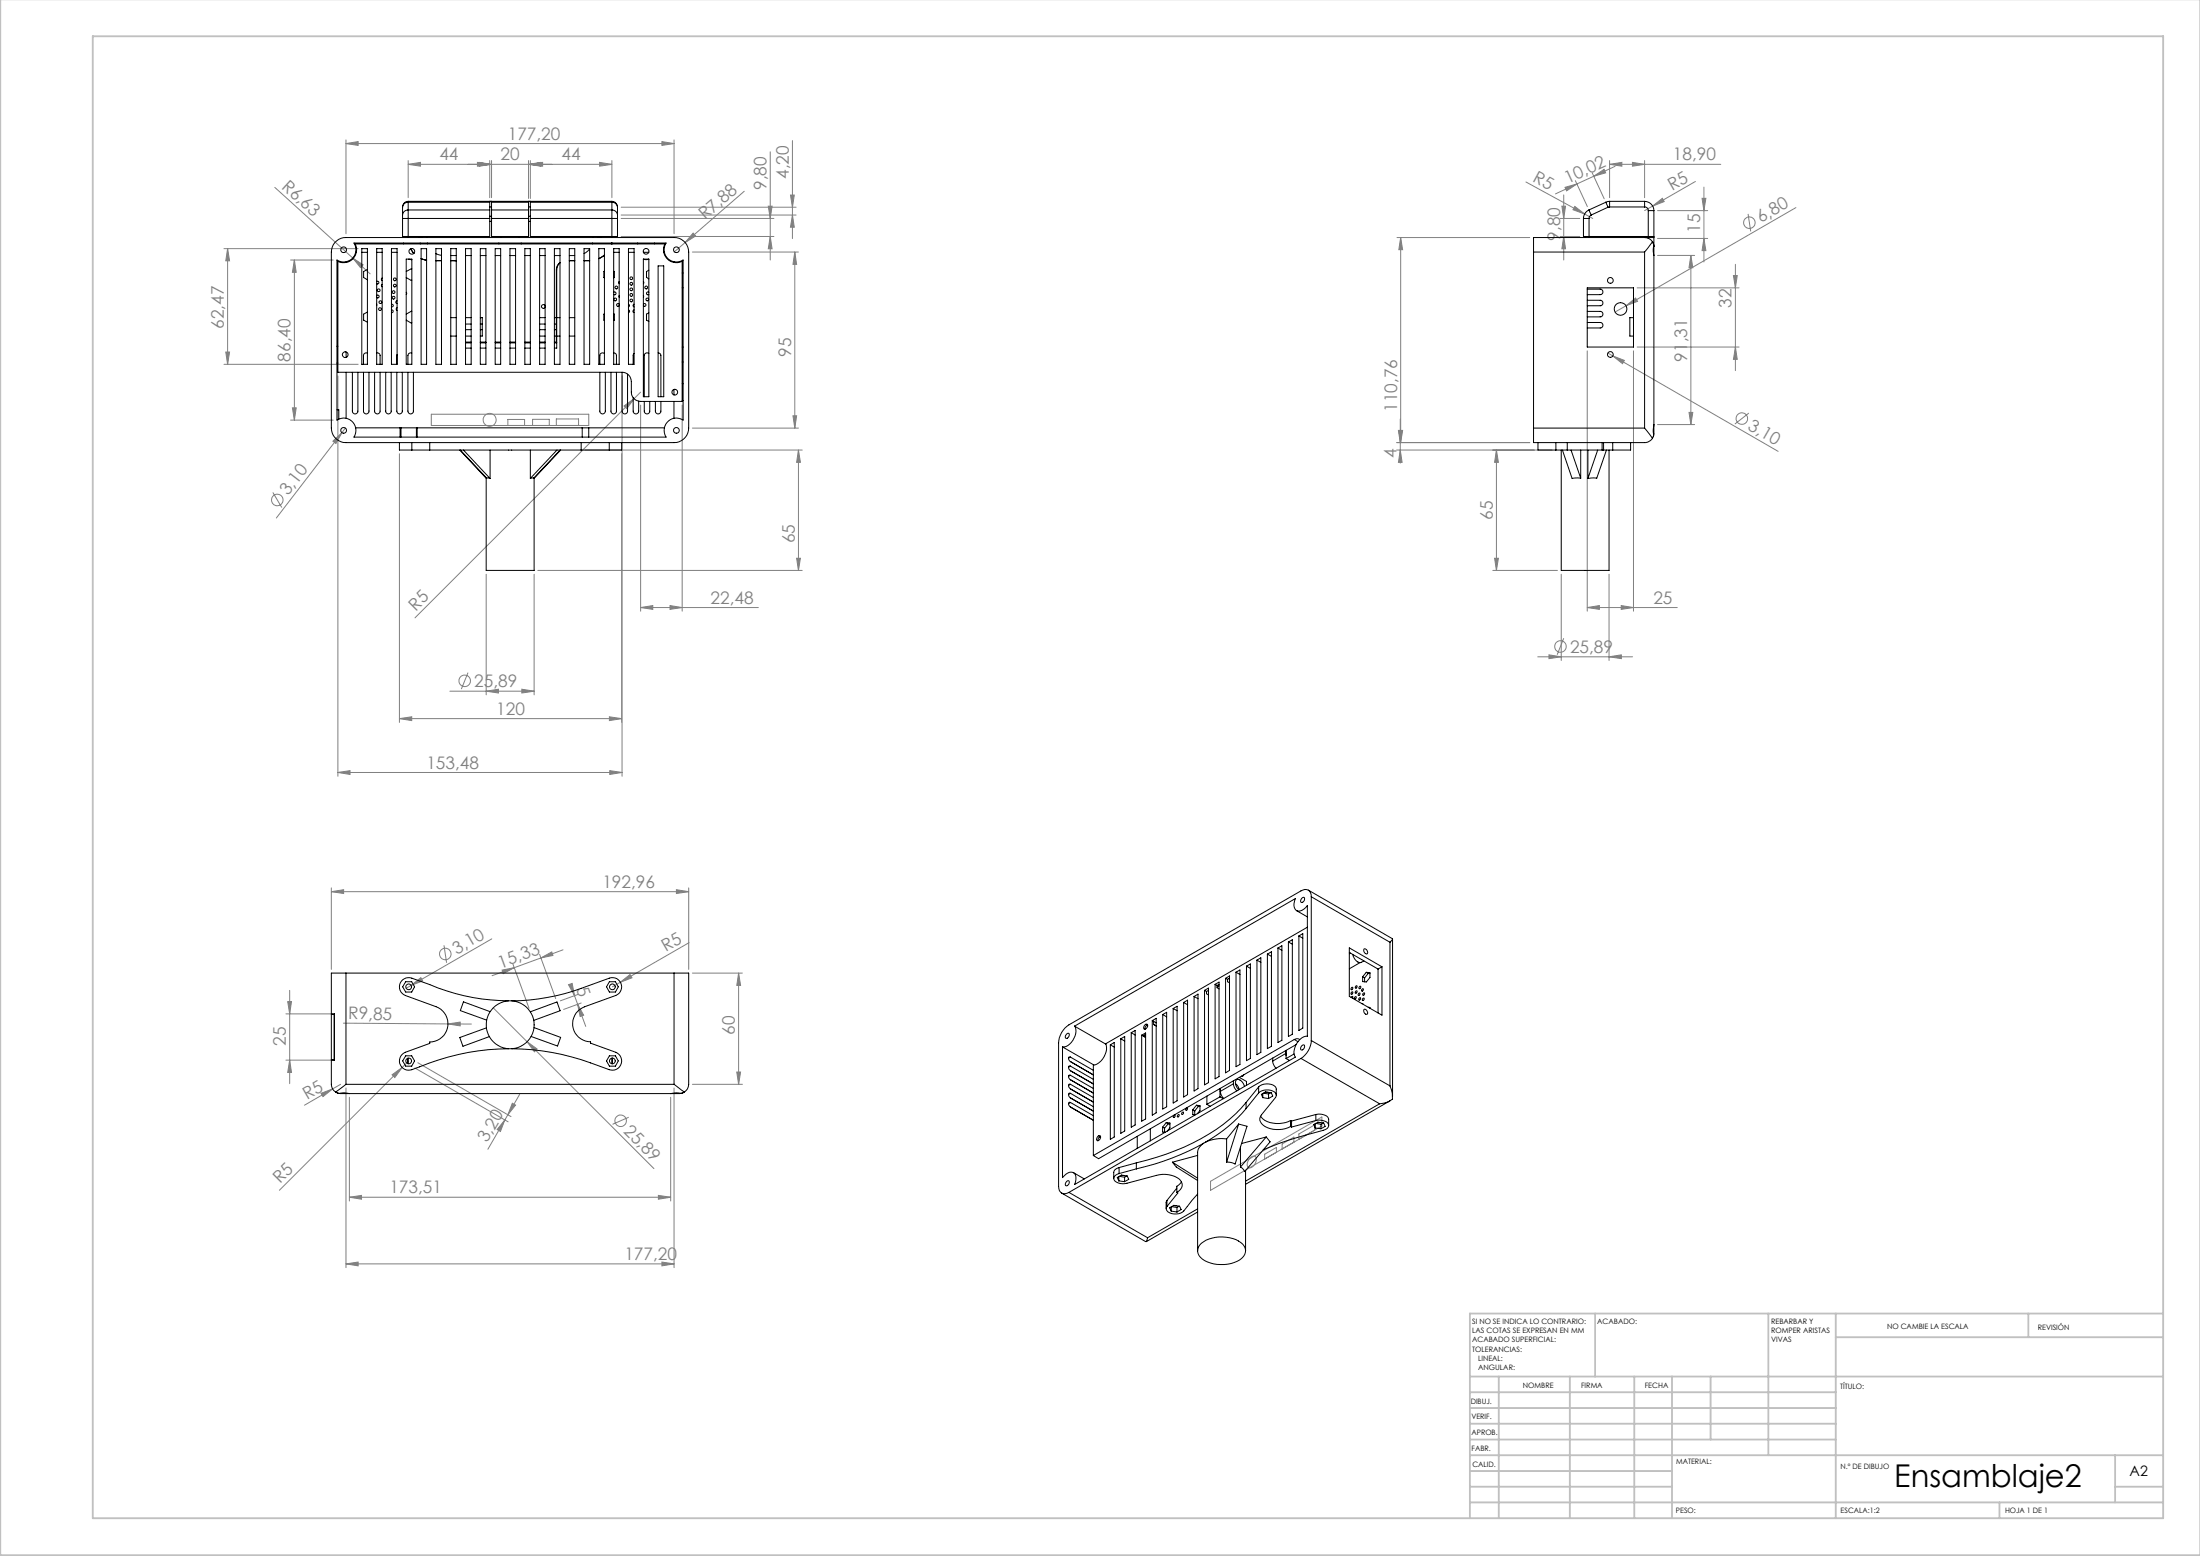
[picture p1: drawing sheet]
<svg xmlns="http://www.w3.org/2000/svg" width="594mm" height="420mm" viewBox="0 0 594 420" stroke-linecap="round" stroke-linejoin="round" font-family="sans-serif">
<g fill="none" stroke="#808080" stroke-width=".27">
<path d="M93.4 38.8l3.3-.6v1zM93.4 37.8v25.3M93.4 38.8h88.6M178.7 38.2l3.3 .6-3.3 .4zM182 37.8v25.3M214 37.9v26.5M74.2 50.6l21 19.1M110.2 44.4l3.3-.6v1.1zM110.2 44.4h55M110.2 43.3v10.1M128.9 43.8l3.3 .6-3.3 .5zM129.4 43.8l3.3 .6-3.3 .5z"/>
<path d="M132.2 43.3v10.1M132.7 43.3v10.1M142.7 44.4l3.3-.6v1.1zM142.7 43.3v10.3M143.2 44.4l3.3-.6v1.1zM143.2 43.3v10.3M161.9 43.8l3.3 .6-3.3 .5zM165.2 43.3v10.1M167.7 59h41.3M167.7 55.9h47.2M167.7 58h47.2M200.9 51.6l-15.9 13.9"/>
<path d="M207.4 55.7h1.1l-.5 3.3zM208 41v29.2M213.4 52.7h1.1l-.5 3.2zM214 58l.5 3.3h-1.1zM412 49.1l18 9.9M421.2 59h5.3M421.7 55.7h1l-.5 3.3zM422.2 52.6v17.6M422.6 50.6l3.2-.9-2.8 1.8zM425.2 55.7l2.6 2.1-3.1-1.2zM425.3 48.8l3.3 7M425.8 49.7l-5.8 2.6"/>
<path d="M429.9 46.7l3.2 7M430.3 47.6l2.8-1.9 .4 1zM430.3 47.6l-4.5 2.1M434.6 44.4l3.3-.6v1.1zM434.6 44.4h30M434.6 43.3v10.1M436.1 44.9l-5.8 2.7M440.8 43.8l3.2 .6-3.2 .5zM444 43.3v10.1M446.2 55.6l2.6-2.1 .5 .9zM446.2 55.6l-2.2 1.3M447.5 56.9h13.6"/>
<path d="M457.8 49l-11.6 6.6M459.6 53.5h1l-.5 3.4zM460.1 50.5v20.2M472 57.7l.7 4.8M484.9 56l-45.9 26.5M60.5 67.1h36.2M61.5 67.1v31.2M61.5 67.1l.5 3.3h-1zM78.5 70.2h11.5M79.5 70.2l.5 3.3h-1zM79.5 70.2v43.2M95.2 69.7l2.8 1.8-.7 .7z"/>
<path d="M95.2 69.7l4.7 4.2M167.7 63.8h41.3M185 65.5l-3 2.5M186.9 68h28.7M187.1 62.9l.7 .8-2.8 1.8zM208 63.8l.5 3.4h-1.1zM214.6 68l.5 3.3h-1zM214.6 68v47.6M377.2 64.1h35.8M378.2 64.1l.5 3.3h-1zM378.2 64.1v55.4M421.2 63.8h5.3"/>
<path d="M422.2 63.8l.5 3.4h-1zM442 77.7h27.5M447.5 69h10.1M447.5 64.4h13.6M456.5 69l.6 3.3h-1.1zM456.5 69v45.6M460.1 64.4l.5 3.2h-1zM468 74.4h1.1l-.5 3.3zM468.6 71.3v28.7M60.5 98.3h36.2M61 95h1l-.5 3.3zM428.6 94.7v70.3"/>
<path d="M434.1 95.3l46 26.5M435.5 96.1l3.1 1.2-.5 .9zM439 82.5l2.6-2 .5 .8zM439 82.5l-2.9 1.7M441 94.7v70.3M442 93.7h27.5M468.6 93.7l.5 3.3h-1.1zM78.5 113.4h11.5M79 110.1h1l-.5 3.3zM89.9 119.1l2.4-2.3-1.6 2.9zM91.2 101.5v108M92.3 116.8l-17.7 23"/>
<path d="M93.2 115.6l-.9 1.2M116.5 111.8h42.5v3h-42.5zM137.1 114.8v-1.6h4.5v1.6M143.8 114.8v-1.6h4.5v1.6M150.2 114.8v-1.7h6v1.7M168 101.5v108M168.5 109.6l2.7-2-2 2.7zM173 105.9l-61 60.9M173 109.3v55.7M184.2 109.3v55.7M186.9 115.6h28.7M214.1 112.2h1l-.5 3.4z"/>
<path d="M377.1 119.5h35.9M377.6 116.2h1l-.5 3.3zM377.7 116.2h1l-.5 3.3zM378.1 113.1v11.9M447.5 114.6h10.1M456 111.3h1.1l-.6 3.3zM472.2 111.5l-3.8 3M73.7 132.9l2.4 4.1M107.8 122.5v72.5M157.9 121.5h58.7M167.9 122.5v72.5M215.6 121.5l.5 3.3h-1z"/>
<path d="M215.6 121.5v32.5M377.1 121.5h42M378.1 121.5l.5 3.3h-1zM404 121.5l.6 3.3h-1.1zM404 121.5v32.5M131.3 155v32.6M144.2 155v32.6M145.2 154h71.4M215.1 150.7h1l-.5 3.3zM403 154h17.5M403.5 150.7h1.1l-.6 3.3zM421.5 155v23.3"/>
<path d="M434.4 155v23.3M173 164l3.2-.5v1zM173 164h31.8M180.9 163.5l3.3 .5-3.3 .5zM415.2 177.3h25.6M418.2 176.8l3.3 .5-3.3 .5zM422.2 172.3l-1.8 4.4M428.6 164l3.2-.5v1zM428.6 164h24.3M434.4 177.3l3.4-.5v1zM437.7 163.5l3.3 .5-3.3 .5zM107.8 194l3.4-.5v1z"/>
<path d="M107.8 194h60.1M121.5 186.6h22.7M126.4 181.6l-1.8 4.4M131.3 186.6l3.3-.6v1.1zM140.9 186l3.3 .6-3.3 .5zM164.5 193.5l3.4 .5-3.4 .5zM91.2 208.5l3.3-.5v1zM91.2 208.5h76.8M164.6 208l3.4 .5-3.4 .5zM89.5 239.7v22M185.9 239.7v22M89.5 240.7l3.3-.5v1z"/>
<path d="M89.5 240.7h96.4M119.9 255.1l.7 4.8M132.8 253.4l-21.8 12.6M145.7 257.6l4.3 11.9M146 258.6l-7.2 2.6M146 258.6l3-1.7 .3 1zM152 256.4l-6 2.2M182.6 240.2l3.3 .5-3.3 .5zM186.1 254.4l-20.8 12M77.2 273.7h12.1M77.7 270.4h1l-.5 3.3zM78.2 267.3v25.2"/>
<path d="M92.7 276.2l28.2 .2M111 266l2.6-2.1 .5 .9zM111 266l-1.3 .8M120.9 276.4l3.3-.5v1zM120.9 276.4h6.4M133.2 272l43.4 43.4M135.6 261.8l3.2-.6-2.9 1.6zM138.5 260.3l4.3 11.9M138.8 261.2l-5.9 2.2M153.5 265.8l1-.4 .6 3.3zM154.2 266.2l.9 2.5M155.1 268.7l.9 2.4"/>
<path d="M156 271.1l2.2 6M156 271.1l1.6 2.9-1 .4zM156.1 268.4l-4.8 1.7M156.9 270.7l-4.7 1.8M167.5 265.1l2.6-2.1 .5 .9zM186.9 262.7h13.5M199.4 262.7v30M199.4 262.7l.6 3.3h-1.1zM77.2 286.2h12.1M78.2 286.2l.5 3.3h-1zM86.7 295.1l3.1-1.2-2.6 2.1zM89.8 293.9l-7.6 4.4"/>
<path d="M92 292.7l-2.2 1.2M93.4 293.7v48.5M94.3 296.2v28M105.9 290.1l2.7-2-2 2.7zM110.3 286.4l-34.9 34.9M112 288.3l25.2 14.5M112.8 286.9l25.2 14.5M138.3 297.8l.9 .5-2.1 2.6zM140.3 295.4l-3.2 5.5M142.3 281.2l2.7 2-.7 .7zM181.1 296.2v28M182 293.7v48.5"/>
<path d="M186.9 292.7h13.5M198.9 289.4h1.1l-.6 3.3zM136.3 302.3l-1.2 3.1-.9-.5zM136.3 302.3l-4.6 7.9M137.1 300.9l-.8 1.4M169.8 301.6l-4.4 1.9M326.8 318.9l30.1-17.4v2.4l-30.1 17.4zM337.5 312.5a.92 .92 0 0 1 1.3-.4 .92 .92 0 0 1 .3 1.4 1.66 1.66 0 0 1-2.1 1.5 2.02 2.02 0 0 1 .5-2.5zM344.6 311v-1.3l-3.1 1.9v1.3M346.2 308.8l3.2-1.9v1.4l-3.2 1.8zM350.7 306.1l4.2-2.4v1.4l-4.2 2.4zM94.3 323.2l3.3-.5v1z"/>
<path d="M94.3 323.2h86.8M177.8 322.7l3.3 .5-3.3 .5zM93.4 341.2l3.3-.5v1zM93.4 341.2h88.6M178.7 340.7l3.3 .5-3.3 .5z"/>
<circle cx="472.3" cy="60.1" r="1.55"/>
<circle cx="132.2" cy="113.3" r="1.74"/>
<circle cx="470.3" cy="113" r="1.55"/>
<circle cx="74.9" cy="135" r="1.55"/>
<circle cx="421.3" cy="174.5" r="1.55"/>
<circle cx="125.5" cy="183.8" r="1.55"/>
<circle cx="120.2" cy="257.5" r="1.55"/>
<circle cx="167.6" cy="302.5" r="1.55"/>
</g>
<g fill="none" stroke="#c0c0c0" stroke-width=".5">
<path d="M.1 -.1v419.9h594M25 9.8h559.1v400h-559.1zM430.7 354.6v17M477.4 354.6v38.2M495.7 354.6v55.2M547.7 354.6v6.3M584.1 354.6h-187.2v55.2M396.9 371.6h187.2M396.9 375.8h98.8M404.7 371.6v38.2M423.9 371.6v38.2M441.3 371.6v38.2"/>
<path d="M451.4 371.6v38.2M461.9 371.6v17M495.7 360.9h88.4M396.9 388.6h98.8M396.9 384.3h98.8M396.9 380.1h98.8M396.9 397.1h54.5M396.9 392.8h187.2M571.1 392.8v12.7M396.9 405.5h187.2M396.9 401.3h54.5M539.9 405.5v4.3"/>
<path d="M571.1 401.3h13"/>
</g>
<g fill="#808080">
<path d="M95.2 69.7l2.8 1.8-.7 .7z"/>
<path d="M425.2 55.7l2.6 2.1-3.1-1.2z"/>
<path d="M120.9 276.4l3.3-.5v1z"/>
<path d="M446.2 55.6l2.6-2.1 .5 .9z"/>
<path d="M439 82.5l2.6-2 .5 .8z"/>
<path d="M111 266l2.6-2.1 .5 .9z"/>
<path d="M167.5 265.1l2.6-2.1 .5 .9z"/>
<path d="M86.7 295.1l3.1-1.2-2.6 2.1z"/>
<path d="M187.1 62.9l.7 .8-2.8 1.8z"/>
<path d="M105.9 290.1l2.7-2-2 2.7z"/>
<path d="M168.5 109.6l2.7-2-2 2.7z"/>
<path d="M89.9 119.1l2.4-2.3-1.6 2.9z"/>
<path d="M142.3 281.2l2.7 2-.7 .7z"/>
<path d="M435.5 96.1l3.1 1.2-.5 .9z"/>
<path d="M156 271.1l1.6 2.9-1 .4zM153.5 265.8l1-.4 .6 3.3z"/>
<path d="M178.7 38.2l3.3 .6-3.3 .4zM93.4 38.8l3.3-.6v1zM140.9 186l3.3 .6-3.3 .5zM131.3 186.6l3.3-.6v1.1zM142.7 44.4l3.3-.6v1.1zM129.4 43.8l3.3 .6-3.3 .5zM128.9 43.8l3.3 .6-3.3 .5zM110.2 44.4l3.3-.6v1.1zM161.9 43.8l3.3 .6-3.3 .5zM143.2 44.4l3.3-.6v1.1zM437.7 163.5l3.3 .5-3.3 .5zM428.6 164l3.2-.5v1zM177.8 322.7l3.3 .5-3.3 .5zM94.3 323.2l3.3-.5v1z"/>
<path d="M107.8 194l3.4-.5v1zM164.5 193.5l3.4 .5-3.4 .5zM173 164l3.2-.5v1zM180.9 163.5l3.3 .5-3.3 .5zM434.6 44.4l3.3-.6v1.1zM440.8 43.8l3.2 .6-3.2 .5zM418.2 176.8l3.3 .5-3.3 .5zM434.4 177.3l3.4-.5v1zM89.5 240.7l3.3-.5v1zM182.6 240.2l3.3 .5-3.3 .5zM93.4 341.2l3.3-.5v1zM178.7 340.7l3.3 .5-3.3 .5z"/>
<path d="M164.6 208l3.4 .5-3.4 .5zM91.2 208.5l3.3-.5v1z"/>
<path d="M146 258.6l3-1.7 .3 1zM135.6 261.8l3.2-.6-2.9 1.6z"/>
<path d="M422.6 50.6l3.2-.9-2.8 1.8zM430.3 47.6l2.8-1.9 .4 1z"/>
<path d="M136.3 302.3l-1.2 3.1-.9-.5zM138.3 297.8l.9 .5-2.1 2.6z"/>
<path d="M215.1 150.7h1l-.5 3.3zM215.6 121.5l.5 3.3h-1zM79 110.1h1l-.5 3.3zM79.5 70.2l.5 3.3h-1zM377.7 116.2h1l-.5 3.3zM378.2 64.1l.5 3.3h-1zM422.2 63.8l.5 3.4h-1zM421.7 55.7h1l-.5 3.3zM78.2 286.2l.5 3.3h-1zM77.7 270.4h1l-.5 3.3z"/>
<path d="M214.1 112.2h1l-.5 3.4zM214.6 68l.5 3.3h-1z"/>
<path d="M207.4 55.7h1.1l-.5 3.3zM208 63.8l.5 3.4h-1.1zM213.4 52.7h1.1l-.5 3.2zM214 58l.5 3.3h-1.1zM61.5 67.1l.5 3.3h-1zM61 95h1l-.5 3.3zM456.5 69l.6 3.3h-1.1zM456 111.3h1.1l-.6 3.3zM459.6 53.5h1l-.5 3.4zM460.1 64.4l.5 3.2h-1zM468 74.4h1.1l-.5 3.3zM468.6 93.7l.5 3.3h-1.1zM404 121.5l.6 3.3h-1.1zM403.5 150.7h1.1l-.6 3.3zM377.6 116.2h1l-.5 3.3zM378.1 121.5l.5 3.3h-1zM199.4 262.7l.6 3.3h-1.1zM198.9 289.4h1.1l-.6 3.3z"/>
</g>
<g fill="none" stroke="#000" stroke-width=".27">
<path d="M108.7 59h1.5M108.7 59v4.8h23.5v-4.8M108.7 58v1M108.7 55.9v2.1M110.2 56.7v2.3M110.2 56.7a1.45 1.45 0 0 0-1.5 1.3M110.2 54.6a1.45 1.45 0 0 0-1.5 1.3M110.2 54.3v.3M110.2 54.3a1.57 1.57 0 0 0-1.5 1.6M110.2 59h22M110.2 56.7h22M110.2 54.6v2.1"/>
<path d="M110.2 59v5.1M110.2 54.6h22M110.2 54.3h55M132.2 56.7v2.3M132.2 54.3v.3M132.2 54.6v2.1M132.2 55.9h.5M132.2 59.7h.5M132.2 58.4h.5M132.7 56.7v2.3M132.7 54.3v.3M132.7 59h10"/>
<path d="M132.7 56.7h10M132.7 54.6v2.1M132.7 59v4.8h10v-4.8M132.7 54.6h10M142.7 56.7v2.3M142.7 54.3v.3M142.7 54.6v2.1M142.7 55.9h.5M142.7 59.7h.5M142.7 58.4h.5M143.2 59v4.8h23.5v-4.8M143.2 56.7v2.3"/>
<path d="M143.2 54.3v.3M143.2 54.6v2.1M143.2 59h22M143.2 56.7h22M143.2 54.6h22M165.2 56.7v2.3M165.2 56.7a1.45 1.45 0 0 1 1.5 1.3M165.2 59h1.5M165.2 54.6a1.45 1.45 0 0 1 1.5 1.3M165.2 54.3v.3M165.2 54.3a1.57 1.57 0 0 1 1.5 1.6M165.2 54.6v2.1"/>
<path d="M165.2 59v5.1M166.7 58v1M166.7 55.9v2.1M427.5 59v4.8h19M427.5 59h1.5M429 56.7l.6 1.3M429 56.7a2.58 2.58 0 0 0-1.5 2.3M429 59v5.1M429.6 58l-.4 .4-.2 .6M433.6 54.6l.6 1.3M433.6 54.6l-4.6 2.1M434.2 55.9l-4.6 2.1"/>
<path d="M434.6 55.9h-.4M434.6 54.3v1.6M434.6 54.3l-1 .3M434.6 54.3h9.4M434.6 55.9h9.4M444 55.9a.96 .96 0 0 1 1 1M444 54.3a2.53 2.53 0 0 1 2.5 2.6M444 54.3v1.6M445 56.9h1.5M445 56.9v7.4M446.5 56.9v9.7M90.4 65.5a3.8 3.8 0 0 1 3-1.4h88.6a3.9 3.9 0 0 1 3.9 3.9v47.6a3.9 3.9 0 0 1-3.9 3.9h-88.6a3.9 3.9 0 0 1-3.9-3.9v-47.6a4.2 4.2 0 0 1 .9-2.5z"/>
<path d="M91 70.2a3.3 3.3 0 0 0 4.1-.4 3.3 3.3 0 0 0 .5-4.2h84.2a3.3 3.3 0 0 0 .5 4.2 3.3 3.3 0 0 0 4.1 .4v43.2a3.3 3.3 0 0 0-4.1 .4 3.3 3.3 0 0 0-.5 4.2h-84.2a3.3 3.3 0 0 0-.5-4.2 3.3 3.3 0 0 0-4.1-.4zM93.5 70.6v.3M95.9 65.8h83.6a3.5 3.5 0 0 0 .7 4.1 3.5 3.5 0 0 0 4 .6v37.9h-11.2a2.53 2.53 0 0 1-2.5-2.5v-2.9a2.53 2.53 0 0 0-2.5-2.5h-76.8v-30a3.5 3.5 0 0 0 4.1-.6 3.5 3.5 0 0 0 .6-4.1zM96 68.1h.2M97.7 67.1h1.5v31.2h-1.5zM97.7 68.1h1.5M99.2 72.7l-1 .6v1.6l1 .6M101.7 79.8a.37 .37 0 0 1 .6 0 .37 .37 0 0 1 0 .5 .37 .37 0 0 1-.6-.1M101.7 76a.37 .37 0 0 1 .5 0 .37 .37 0 0 1 0 .5 .37 .37 0 0 1-.5 .1M101.7 67.1h1.5v31.2h-1.5zM101.7 68.1h1.5M103.2 76.7l-.2 .4 .2 .3"/>
<path d="M103.2 75.1l-.2 .2 .2 .5M105.7 67.1h1.5v31.2h-1.5zM105.7 68.1h1.5M108.9 65.6v.2M109.7 78.9l.1 .3-.1 .3M109.7 69.9h1.5v28.4h-1.5zM109.7 74.9l1.4 .8 .1-.1M110.3 69.9l.9 .2M110.8 67.2l.9 1.2M110.9 67.2l.9 1.2M111.2 72.6l-1.5 .7M113 64.1l.5-.3 .4 .3"/>
<path d="M113.5 65.6v.2M113.7 69.8l1.5 .5zM113.7 67.1h1.5v31.2h-1.5zM115.2 63.8v.3M115.4 65.6l.1 .2M117.7 68.5l1.5 .4M117.7 70.4h1.5M117.7 67.1h1.5v31.2h-1.5zM121.7 70.4h1.5h-.6M121.7 69h1.5M121.7 67.1h1.5v31.2h-1.5zM125.7 69h1.5"/>
<path d="M125.7 67.1h1.5v31.2h-1.5zM129.7 69h1.5M129.7 67.1h1.5v31.2h-1.5zM133.7 67.1h1.5v31.2h-1.5zM133.7 69h1.5M134.7 65.6v.2M135.2 63.8v.3M137.7 69h1.5M137.7 67.1h1.5v31.2h-1.5zM140.2 63.8v.3M140.7 65.6v.2M141.7 67.1h1.5v31.2h-1.5z"/>
<path d="M141.7 69h1.5M145.7 69h1.5M145.7 67.1h1.5v31.2h-1.5zM149.7 69h1.5M149.7 67.1h1.5v31.2h-1.5zM151.2 70.9l-.2 .2a2.33 2.33 0 0 0-.8 1.8v12.8M151.2 71l-.7 .9-.2 1v21.1h-.6M153.7 69h1.5M153.7 70.4h1.5M153.7 67.1h1.5v31.2h-1.5zM157.7 70.4h1.5M157.7 67.1h1.5v31.2h-1.5z"/>
<path d="M159.2 67.2l-1.5 1.3M160 65.6l-.1 .2M160.2 63.8v.3M161.5 64.1l.5-.3 .4 .3M161.7 69.8l1.5-1-1.5 1M161.7 67.1h1.5v31.2h-1.5zM163.2 73.2l-.1 .1 .1 1.7M165.1 65.6l-.1 .2M165.2 65.6l-.1 .2M165.3 65.6v.2M165.7 78.9a.37 .37 0 0 1 .5 0 .37 .37 0 0 1 0 .6 .37 .37 0 0 1-.5 0M165.7 67.1h1.5v31.2h-1.5z"/>
<path d="M165.7 73.2l.1 .1-.1 1.7M165.7 68.1h1.5M167.2 76l-.2 .3 .2 .3M167.2 79.8v.5M169.7 67.1h1.5v31.2h-1.5zM169.7 68.1h1.5M172.2 65.6v.2M173.7 70h1.5M173.7 76l.1 .3-.1 .3M173.7 79.8v.5M173.7 69.9h1.5v37.2h-1.5zM173.7 68.1h1.5"/>
<path d="M175.2 78.9a.37 .37 0 0 0-.5 0 .37 .37 0 0 0 0 .6 .37 .37 0 0 0 .5 0M175.2 72.9l-.6 .4v1.6l.6 .4M176.7 65.6v.2M177.7 71.8h1.5v35.3h-1.5zM179.2 68.1h.2M182 70.6v.3M184.2 73.7h.2M184.2 77.7h.2M414.1 68v47.6M414.1 68h29.9M428.1 63.8v.3M428.6 78.1h3.4a.74 .74 0 0 1 .8 .7 .74 .74 0 0 1-.8 .7h-3.4"/>
<path d="M428.6 77.7h12.4v16h-12.4zM444 64.1a2.51 2.51 0 0 1 2.2 1.1M444 68v47.6M446.2 65.2l.3 1-.1 1.6 .1 1.2v45.6M446.2 65.2l-2.2 2.8M446.4 65.7l.1 .9M446.5 64.1h-32.4v3.9M446.5 66.6v2.4M91 93.5h.2M91 98h.2M93.5 95v1.5M99.2 95.3a.74 .74 0 0 0-1.1 .7v2.3"/>
<path d="M99.2 84.2l-1 .6v1.6l1 .6M101.7 95.3l.2-.1a.72 .72 0 0 1 .7 .8v2.3M101.7 82.1v.4M105.7 83.7a.38 .38 0 0 1 .5 .3 .38 .38 0 0 1-.5 .4M105.7 82.1a.39 .39 0 0 1 .5 .4 .39 .39 0 0 1-.5 .3M107.2 83.1a.38 .38 0 0 0-.2 .3 .38 .38 0 0 0 .2 .4M107.2 81.2a.37 .37 0 0 0-.3 .4 .37 .37 0 0 0 .3 .3M107.2 95.7l-.1 2.6M109.7 86.4l1.4 .8 .1-.1M111.2 95.3a.74 .74 0 0 0-1.1 .7v2.3M111.2 84.1l-1.5 .7M121.7 90.7h1.5"/>
<path d="M121.7 85.7h1.5M125.7 90.7h1.5M125.7 85.7h1.5M125.7 92.3h1.5M125.7 94h1.5M125.7 92.5h1.5M125.7 89h1.5M125.7 87.5h1.5M129.7 85.7h.5v1.8M129.7 92.3h1.5M129.7 94h1.5M129.7 92.5h1.5"/>
<path d="M129.7 89h.5M129.7 87.5h.5M130.2 89v1.7h-.5M130.2 87.5v1.5M133.7 92.3h1.5M133.7 94h1.5M133.7 92.5h1.5M137.7 92.3h1.5M137.7 94h1.5M137.7 92.5h1.5M141.7 92.3h1.5M141.7 94h1.5"/>
<path d="M141.7 92.5h1.5M145.7 90.7h1.5M145.7 85.7h1.5M145.7 92.3h1.5M145.7 94h1.5M145.7 92.5h1.5M145.7 89h1.5M145.7 87.5h1.5M147.2 82.6a.5 .5 0 0 0-.8-.3 .5 .5 0 0 0 0 .8 .5 .5 0 0 0 .8-.3M149.7 90.7h.5M149.7 85.7h.5M149.7 92.5h.6"/>
<path d="M149.7 89h.5M149.7 87.5h.5M150.2 89v1.7M150.2 85.7v1.8M150.2 87.5v1.5M150.2 90.7v1.6h-.5M150.3 90.7h.9M150.3 85.7h.9M153.7 90.7h1.5M153.7 85.7h1.5M163.2 95.4l-.2-.1a.74 .74 0 0 0-1 .7v2.3M163.2 84.7l-.1 .1 .1 1.7"/>
<path d="M165.7 95.2a.72 .72 0 0 1 .7 .8v2.3M165.7 84.7l.1 .1-.1 1.7M167.2 82.1a.37 .37 0 0 0-.6-.1 .37 .37 0 0 0 0 .6 .37 .37 0 0 0 .6-.1M169.7 83.7a.37 .37 0 0 1 .3 .3 .37 .37 0 0 1-.3 .4M169.7 82.1a.38 .38 0 0 1 .3 .4 .38 .38 0 0 1-.3 .3M171.2 83.7a.37 .37 0 0 0-.3 .3 .37 .37 0 0 0 .3 .4M171.2 82.1a.38 .38 0 0 0-.3 .4 .38 .38 0 0 0 .3 .3M171.2 95.4l-.2 .6v2.3M173.7 82.1a.37 .37 0 0 1 .6-.1 .37 .37 0 0 1 0 .6 .37 .37 0 0 1-.6-.1M175.2 95.4l-.2-.1a.74 .74 0 0 0-1 .7v11.1M175.2 84.4l-.6 .4v1.6l.6 .4M177.7 95.2a.72 .72 0 0 1 .7 .8v11.1"/>
<path d="M184.2 93.7h.2M184.2 97.7h.2M428.6 84h3.4a.74 .74 0 0 1 .8 .8 .74 .74 0 0 1-.8 .7h-3.4M428.6 81.1h3.4a.74 .74 0 0 1 .8 .7 .74 .74 0 0 1-.8 .7h-3.4M428.6 87h3.4a.74 .74 0 0 1 .8 .8 .74 .74 0 0 1-.8 .7h-3.4M441 85.7h-.9v5h.9M91 110.6h.5v2.5M93.5 100.5v12.4M95.1 100.5v10.5a.74 .74 0 0 0 .8 .7 .74 .74 0 0 0 .7-.7v-10.5M96 115.5h12.3M98.1 100.5v10.5a.74 .74 0 0 0 .8 .7 .74 .74 0 0 0 .7-.7v-10.5M101.1 100.5v10.5a.74 .74 0 0 0 .8 .7 .74 .74 0 0 0 .7-.7v-10.5"/>
<path d="M104.1 100.5v10.5a.74 .74 0 0 0 .8 .7 .74 .74 0 0 0 .7-.7v-10.5M107.1 100.5v10.5a.74 .74 0 0 0 .8 .7 .74 .74 0 0 0 .7-.7v-10.5M107.8 119.5v2h3.4M108 115.5v2.5M108.3 115.5h4.1M108.3 115.5v2.5M110.1 100.5v10.5a.74 .74 0 0 0 .8 .7 .74 .74 0 0 0 .7-.7v-10.5M111.2 119.5v2M112.4 115.5h44.8M112.4 115.5v2.5M112.6 115.5v2.5M116 119.5v2"/>
<path d="M156.9 119.5v2M157.2 115.5h1.8M157.2 115.5v2.5M159 115.5v2.5M159 115.5h20.4M162 100.5v10.5a.74 .74 0 0 0 .7 .7 .74 .74 0 0 0 .7-.7v-10.5M164.5 119.5v2M165 100.5v10.5a.74 .74 0 0 0 .7 .7 .74 .74 0 0 0 .7-.7v-10.5M167.9 119.5v2h-3.4M168 100.5v10.5a.74 .74 0 0 0 .7 .7 .74 .74 0 0 0 .7-.7v-10M171 107.3v3.7a.74 .74 0 0 0 .7 .7 .74 .74 0 0 0 .7-.7v-2.7M174 108.4v2.6a.74 .74 0 0 0 .7 .7 .74 .74 0 0 0 .7-.7v-2.6"/>
<path d="M177 108.4v2.6a.74 .74 0 0 0 .7 .7 .74 .74 0 0 0 .7-.7v-2.6M182 105.1v1.5M182 108.4v4.5M184.2 103.6h.2M184.2 108.1h.2M414.1 115.6v3.9h29.9a2.49 2.49 0 0 0 2.2-1.2M414.1 115.6h29.9M415.3 119.5v2h4.8M420.1 119.5v2M423.2 119.5v2M432.6 119.5v2M433 119.5v2"/>
<path d="M435.4 119.5v2M440.3 119.5v2h-4.9M444 115.6l2.2 2.7M446.5 114.6l-.1 1.4 .1 1.4-.3 .9M446.5 114.6l-.1 3.3M111.2 121.5h4.8M116 121.5h40.9M124.1 121.5l7.2 7.6M124.3 121.5l7.1 7.6 .9 .1M125.1 121.5l7.2 7.7M131.3 128.9v25.1h12.9v-25M132.3 121.5v7.7"/>
<path d="M143.2 121.5v7.6M150.4 121.5l-7.2 7.6M151.2 121.5l-7.1 7.6h-.9M151.4 121.5l-7.2 7.6M156.9 121.5h7.6M420.1 121.5h3.1M421.5 121.5v32.5h12.9v-32.5M421.9 121.5l2.6 7.6h2.3M423.2 121.5h9.4M424.2 121.5l2.6 7.6M426.8 121.5v7.6M428.7 121.5v7.7"/>
<path d="M431.4 121.5l-2.7 7.7M432.6 121.5h2.8M433.7 121.5l-2.6 7.6-2.4 .1M339.4 259.2l1-.7v25.5l-1 .7zM339.4 259.2l1 .6M342.2 257.5l1.1-.6v25.5l-1.1 .7zM342.2 257.5l1.1 .6M345.1 255.9l1-.6v25.5l-1 .6zM345.1 255.9l1 .6M347.9 254.3l1-.6v25.5l-1 .6zM347.9 254.3l1 .6M350.1 245.8l2.9 1.7"/>
<path d="M350.7 252.6l1.1-.6v25.5l-1.1 .6zM350.7 252.6l1.1 .6M351.5 242.4l.4-.2a.72 .72 0 0 1 .2 .9 .72 .72 0 0 1-.9 .3v-.4zM353 250.3l-54.5 31.4a4.7 4.7 0 0 1-3.3 5.8v24.4M353.2 240.3l22.8 13.1M354 242.1a1.69 1.69 0 0 0-.8-1.8 1.69 1.69 0 0 0-1.9 .2l-62.7 36.1a6.1 6.1 0 0 0-2.8 4.9v38.7a1.71 1.71 0 0 0 .8 1.8 1.71 1.71 0 0 0 2-.1M354 242.1v38.8M354 242.1l21.3 12.2M364.3 255.9l8.8 5.1v13l-8.8-5.1zM364.3 257.1l7.8 4.5M364.6 257.3l-.3 .1M365.2 257.6a2.19 2.19 0 0 0 2.4 2.1l.7-.3"/>
<path d="M367.2 259.8l-2.9 1.7M368.3 256.1a.82 .82 0 0 1 .8 .5 .82 .82 0 0 1-.2 .9l-.6-.5-.1-.5zM375.3 254.3l.7-.8v42.5M375.3 254.3v38.8M89.5 273.8h.7M89.5 273.7h.8v12.5h-.8M90.2 273.8v12.2M90.2 273.8h.1M93.4 262.7h-3.9v30.3a2.35 2.35 0 0 0 1.1 1.8M93.4 262.7v30M93.4 262.7h88.6M109.5 265h1.7l.7 1.4-.7 1.4h-1.7l-.8-1.4z"/>
<path d="M131.3 277.4l-7.2 2.7 .9 2.3 7.1-2.6M132.3 273.1l-7.2-2.7-.8 2.4 7.1 2.6M137.3 270.1a54.6 54.6 0 0 1-21.3-4.3l-4.8-1.8a2.49 2.49 0 0 0-3.2 1.5 2.49 2.49 0 0 0 1.5 3.2l8.2 3a4.9 4.9 0 0 1 3.2 5.5 4.9 4.9 0 0 1-4.9 4.1v.3l-6.6 2.4a2.51 2.51 0 0 0-1.4 3.3 2.51 2.51 0 0 0 3.2 1.4 66.9 66.9 0 0 1 26.1-5.6M138.1 270.1a56.8 56.8 0 0 0 18.8-3.3l7.6-2.8a2.49 2.49 0 0 1 3.2 1.5 2.49 2.49 0 0 1-1.4 3.2l-8.5 3.1a4.9 4.9 0 0 0-3.1 5.4 4.9 4.9 0 0 0 4.8 4v.4l6.8 2.4a2.51 2.51 0 0 1 1.4 3.2 2.51 2.51 0 0 1-3.2 1.5 68.5 68.5 0 0 0-26.4-5.6M143.2 273.1l7.2-2.6 .8 2.3-7.1 2.6M144.2 277.4l7.2 2.6-.9 2.3-7.1-2.5M164.5 265h1.7l.7 1.4-.7 1.4h-1.7l-.7-1.4zM182 262.7h3.9v30a2.42 2.42 0 0 1-1.1 2.1M182 262.7v30M288 279.1l.4-.2a.73 .73 0 0 1 .2 .9 .73 .73 0 0 1-.9 .3v-.5zM290.1 277l59.6-34.4-.2 .6a1.89 1.89 0 0 0 1.2 2.7 3.1 3.1 0 0 0 2.3-1.5v35.3a4.4 4.4 0 0 0-3.5 5.3l.2 .3-59.6 34.4 .4-1.2a1.56 1.56 0 0 0-.7-2 1.56 1.56 0 0 0-2 .5l-.9 .9v-35.3M290.1 277a4.3 4.3 0 0 1-2.3 5.5l-.9 .1"/>
<path d="M290.1 277l8.5 4.9M305.4 278.7l1.1-.6v25.6l-1.1 .6zM305.4 278.7l1.1 .7M308.3 279.4l1-.6v23.2l-1 .6zM308.3 279.4l1 .7M308.9 279.5l.4 .2M309.1 276.7l.4-.3a.77 .77 0 0 1 .3 .9 .77 .77 0 0 1-.9 .5l-.1-.6zM309.3 279.2l-.6 .4 .6 .3-.2-.3M309.3 279.3l-.2 .1M309.6 276.8l.3 .1M309.8 276.6l-.5 .5-.1 .7M311.1 275.5l1.1-.6v25.5l-1.1 .6z"/>
<path d="M311.1 275.5l.4 .2M311.5 275.7v.8l.7 .4M311.5 275.7l.7 .4M313.9 273.8l1.1-.6v25.5l-1.1 .6zM313.9 273.8l1.1 .7M316.8 272.2l1-.6v25.5l-1 .6zM316.8 272.2l1 .6M319.6 270.6l1-.6v25.5l-1 .6zM319.6 270.6l1 .6M322.4 269l1.1-.7v25.5l-1.1 .7zM322.4 269l1.1 .6M325.2 267.3l1.1-.6v25.5l-1.1 .6z"/>
<path d="M325.2 267.3l.6 .3M325.8 267.6v.6l.5 .4M326.3 267.3l-.5 .3M328.1 265.7l1-.6v25.5l-1 .6zM328.1 265.7l.5 .3M328.6 266v.6l.5 .3M329.1 265.7l-.5 .3M329.1 266.1l-.5 .3M330.9 264.1l1.1-.7v25.5l-1.1 .7zM330.9 264.1l.5 .3M331.4 264.4v.6l.6 .3M332 264.2l-.2-.1-.4 .3"/>
<path d="M333.7 262.4l1.1-.6v25.5l-1.1 .6zM333.7 262.4l1.1 .6M336.5 260.8l1.1-.6v25.5l-1.1 .6zM336.5 260.8l1.1 .6M364.8 269.2l.4-.3v.5M364.9 266.6l.2-.1a.31 .31 0 0 1 .1 .4 .31 .31 0 0 1-.5 .1zM364.9 267.8l.2-.1a.31 .31 0 0 1 .1 .5 .31 .31 0 0 1-.5 0zM365.8 269.1l.2-.1a.31 .31 0 0 1 .1 .5 .31 .31 0 0 1-.4 0zM366.1 267.5l.2-.1a.31 .31 0 0 1 .1 .5 .31 .31 0 0 1-.5 0zM366.1 266.1l.2-.1a.31 .31 0 0 1 .1 .5 .31 .31 0 0 1-.5 0zM366.9 268.1l.1-.1a.31 .31 0 0 1 .1 .5 .31 .31 0 0 1-.4 0zM366.9 269.5l.3-.2a.31 .31 0 0 1 .1 .4 .31 .31 0 0 1-.4 .1z"/>
<path d="M367 266.4l.2-.2a.28 .28 0 0 1 .1 .4 .28 .28 0 0 1-.4 .1zM367.7 267.1l.2-.2a.31 .31 0 0 1 .2 .4 .31 .31 0 0 1-.5 .1zM367.7 270.9h.1M367.9 269.6l.3-.2a.31 .31 0 0 1 .1 .4 .31 .31 0 0 1-.5 .1zM367.9 263.6l.5 .4M368 268.2l.3-.2a.31 .31 0 0 1 .1 .4 .31 .31 0 0 1-.5 .1zM368.3 272.4a.9 .9 0 0 1 .8 1.4 .88 .88 0 0 1-.8-1.4zM368.4 264v1M368.9 262.4l1 .2v1.3l-1 1.2-1-.1v-1.4M368.9 262.4l-1 1.2M368.9 262.4l.5 .3M369.4 271.9h.5v.3"/>
<path d="M369.4 262.7l-1 1.3M369.4 262.7l.5 .1M372.1 261.6v11.8M373.1 261l-1 .6M89.5 286h.7M90.2 286h.1M90.6 294.8l.9 .4 1.5-.2 1.3 .2M91.1 295l3.2 .2M93.4 292.7l-2.8 2.1M93.4 292.7h88.6M94.3 295.2h86.8M109.5 285h1.7l.7 1.4-.7 1.4h-1.7l-.8-1.4z"/>
<path d="M110.1 285.7v1.4M110.2 285.6v1.5M164.5 285h1.7l.7 1.4-.7 1.4h-1.7l-.7-1.4zM165.2 285.6v1.5M165.3 285.6v1.5M182 292.7l2.8 2.1M184.4 295l-3.3 .2M184.8 294.8l-.9 .4-1.1-.2-1.7 .2M286.9 282.6l8.4 4.9M289 298.8l6.2 3.6M289 285.3l-.5 .1v.5l.3 .5 6.4 3.7-6.2-3.6M289 295.1l-.5 .1 .3 1 6.4 3.7-6.2-3.5"/>
<path d="M289 290.2l-.5 .1v.5l.3 .5 6.4 3.7-6.2-3.6M289 287.8l-.4-.1-.1 .4 .1 .5 .4 .4 6.2 3.6-6.2-3.6M289 292.7l-.4-.1-.1 .4 .1 .5 .4 .4 6.2 3.6-6.2-3.6M289 297.6h-.4l-.1 .3 .5 .9M289 285.3l6.2 3.6M289 295.1l6.2 3.6M289 290.2l6.2 3.6M289 287.8l6.2 3.5M289 292.7l6.2 3.5M289 297.6l6.2 3.5M289 297.6l-.5 .3M289 295.1l-.5 .3"/>
<path d="M289 292.7l-.5 .3M289 290.2l-.5 .3M289 287.8l-.5 .3M289 285.3l-.5 .3M299.8 282l1-.6v25.5l-1 .6zM299.8 282l1 .6M302.6 280.4l1.1-.6v25.5l-1.1 .6zM302.6 280.4l1.1 .6M320.3 299.1l.2-.1a.31 .31 0 0 1 .1 .5 .31 .31 0 0 1-.5 0zM322.1 299.6v1.3h.7M322.1 299.6l.5 .2M322.6 299.8v1.1"/>
<path d="M323 298.3l1 .1v1.3l-.7 .9M323 298.3l-.9 1.3M323 298.3l.6 .3M323.6 298.6l-1 1.2M323.6 298.6l.4 .1M325.9 298.1l.8 .5M325.9 295.9v2.2M329.4 296.1l.9 .5M329.4 293.8v2.3M329.4 296.1l-3.5 2M329.5 294.6l.2 .9 .7 1M329.5 293.8v.8"/>
<path d="M333 292.5l.2 1 .7 .9M333 291.7v.8M333 292.5l-3.5 2.1M333.6 292.5l.8 .9 .2 .7M334.6 290.8l1.9 1.1v1.1M335.2 290.5h.3M335.5 290.3v.2M335.8 290.1l-.3 .4M336 293.3a1.89 1.89 0 0 0-2.2-1.8 2.07 2.07 0 0 0 .7 2.7M336.4 299.2a40 40 0 0 1-10.9 9.1M336.4 297.6a47.2 47.2 0 0 1-21.6 14l-8 2.3M336.4 297.6v1.6"/>
<path d="M339.8 295a3.5 3.5 0 0 1 4.7 .1l.1 .7-.2 .4-3.8 4.7a1.98 1.98 0 0 0 1 3.2 7.6 7.6 0 0 0 6.8 0M339.8 293.4a3.6 3.6 0 0 1 4.7 .1l.1 2.1M339.8 295l-3.4 4.2M339.8 293.4v1.6M339.8 293.4l-3.4 4.2M341 296.3l-.4-.9 1.1-.7 1.6 .3 .3 .9-1.1 .6M341 296.3l1.5 .2M341 295.2v1.1M341.1 295.1l1.4 .2M341.6 294.8h.7M342.5 295.3v1.2M343.1 294.9l-.6 .4"/>
<path d="M343.6 286.4l.4 1.2 .6 .7M343.6 285.6v.8M347.2 284.4v.6M347.2 283.5v.9M347.2 284.4l-3.6 2M347.2 283.5v2.2M347.2 285.7l1 .6M347.9 286.2l.2 .1M349.4 284.5l-2.2 1.2M349.5 280.6l.9-.2 .5 .2M349.5 280.6l-54.3 31.3M349.5 280.6l.9 .6"/>
<path d="M350 282l-53.4 30.8-1.4-.9M351.3 285.7l21.2 12.2M351.3 285.7l-62.7 36.2M351.5 282.2l.4-.2a.73 .73 0 0 1 .2 1 .73 .73 0 0 1-.9 .3v-.5zM354 280.9a6.1 6.1 0 0 1-2.7 4.8M354 280.9l21.3 12.2M372.5 297.9l-36.2 20.9M375.3 293.1a6.5 6.5 0 0 1 .7 3.6 6.2 6.2 0 0 1-3.5 1.2M375.3 297.1l-39 22.6M288 318.9l.4-.2a.72 .72 0 0 1 .2 .9 .72 .72 0 0 1-.9 .3v-.4zM289.8 316.5l3 1.7M296.4 306.8l.4-.3a.72 .72 0 0 1 .2 .9 .72 .72 0 0 1-.9 .3z"/>
<path d="M296.9 306.9l.2 .2M297.1 306.7l-.5 .5-.2 .7M302.1 318.8l-.4-1 1.1-.6 1.5 .2 .5 .9-1.2 .7M302.1 318.8l1.5 .2M302.1 317.6v1.2M302.2 316.8a1.27 1.27 0 0 0-1.3 .7 1.27 1.27 0 0 0 .2 1.4l1.4 .6h1.2l8.5-2.2a7 7 0 0 1 6.5 1.3 2.03 2.03 0 0 1-1 3.3M302.2 315.2a1.73 1.73 0 0 0-1.5 1.3v1.6M302.2 315.2v1.6M302.2 317.5l1.4 .3M302.8 317.2l.6 .1M303.6 317.8v1.2M304.2 317.4l-.6 .4"/>
<path d="M306.8 313.9v1.6M306.8 315.5l-4.6 1.3M306.8 313.9l-4.6 1.3M307.1 306.7v3.3M310.6 304.7v3.3M313.9 304.3v1.3h.7M313.9 304.3l.5 .2M314.4 304.5v1.1M314.9 303l1 .1v1.3l-.7 .9M314.9 303l-1 1.3M314.9 303l.5 .3M315.4 303.3l-1 1.2"/>
<path d="M315.4 303.3l.5 .1M316.5 313.7l1.1 1.3 5.8 3.6M316.5 313.7l6.9 4.3M316.9 301.1l.2-.1a.31 .31 0 0 1 .1 .4 .31 .31 0 0 1-.4 .1zM318 300.9l.2-.1a.31 .31 0 0 1 .1 .5 .31 .31 0 0 1-.4 0zM319 319l-1.3 1.2v1.7M319.2 300.3l.2-.1a.31 .31 0 0 1 .1 .4 .31 .31 0 0 1-.5 .1zM323.4 311.9l-6.9 1.8M325 308.6l-1.2 1.1-.4 1.3v26.6M325 308.6a67.6 67.6 0 0 1-18.2 6.9M325.5 308.3l-.5 .3M331.2 307.4a10.1 10.1 0 0 0-5.7 .9"/>
<path d="M331.2 307.4v6.3M334.4 303.4l2.3 .6-3.2 10.2-.7-.3-1.6-.2M334.4 303.4l-3.2 4M334.4 303.4l-3.2 10.3M334.9 309.7v5.3M336.3 315.9v21.7M340.4 301.3a6.3 6.3 0 0 0 7.4 1.5l.6-.3M341.9 306.9l1 1.3-6.8 8-.3-.5-.9-.7M341.9 306.9l-6.7 1.8M341.9 306.9l-7 8.1M348.4 304.1l.3 .1M348.4 302.5v1.6"/>
<path d="M348.4 302.5l.3 .1M348.7 302.6v1.6M355.1 304.5l-.4-1 1.1-.6 1.6 .2 .4 .9-1.1 .7M355.1 304.5l1.6 .2M355.1 303.3v1.2M355.2 303.2l1.5 .3M355.3 302.5l1.2-.2a1.9 1.9 0 0 1 2.2 1.6 1.75 1.75 0 0 1-1.4 1.2l-9.7 2.8-6.5 2.5M355.3 300.8a2.64 2.64 0 0 1 3.4 1.4v1.6M355.3 302.5l-6.6 1.7M355.3 300.8v1.7M355.3 300.8l-6.6 1.8M355.8 302.9l.7 .1"/>
<path d="M356.7 303.5v1.2M357.3 303.1l-.6 .4M286.6 322l22.8 13.2M288.6 321.9l21.2 12.2M309.8 334.1l-.3 1M315.1 324l-.2 .6v1.6M315.1 324v1.7M316.2 326.9l-.4-.9 1.1-.7 1.6 .3 .4 .9-1.1 .6M316.2 326.9l1.6 .2M316.2 325.8v1.1M316.3 325.7l1.5 .2M316.9 325.4l.7 .1"/>
<path d="M317.7 321.9l.3 .1-2.9 3.7M317.7 320.7l-2.6 3.3M317.8 325.9v1.2M318.4 325.6l-.6 .3M323.4 322.3l-2.8 3.4a3.5 3.5 0 0 1-5.6 1.1l-.1-.8 .2-.3M323.4 327.1l-13.9 8.1M323.4 326.3l-13.6 7.8M324.3 335.6a9.4 9.4 0 0 1 11.3 .3 2.62 2.62 0 0 1-.8 4.2 9.6 9.6 0 0 1-10.7-.7 2.46 2.46 0 0 1 .2-3.8z"/>
<circle cx="92.8" cy="67.4" r=".78"/>
<circle cx="102.3" cy="78.4" r=".37"/>
<circle cx="106.3" cy="78.8" r=".37"/>
<circle cx="106.6" cy="75.4" r=".38"/>
<circle cx="106.6" cy="77.1" r=".37"/>
<circle cx="111.2" cy="67.9" r=".78"/>
<circle cx="166.4" cy="77.6" r=".37"/>
<circle cx="170.4" cy="79.6" r=".38"/>
<circle cx="170.4" cy="76.6" r=".37"/>
<circle cx="170.4" cy="75.1" r=".37"/>
<circle cx="170.4" cy="78.1" r=".37"/>
<circle cx="174.4" cy="67.9" r=".78"/>
<circle cx="174.5" cy="77.6" r=".38"/>
<circle cx="182.6" cy="67.4" r=".78"/>
<circle cx="434.8" cy="75.7" r=".77"/>
<circle cx="93.2" cy="95.7" r=".77"/>
<circle cx="102.6" cy="83.4" r=".37"/>
<circle cx="102.7" cy="81.6" r=".37"/>
<circle cx="106.3" cy="80.4" r=".37"/>
<circle cx="166.1" cy="80.8" r=".38"/>
<circle cx="170.4" cy="81.1" r=".37"/>
<circle cx="174.8" cy="80.8" r=".37"/>
<circle cx="434.8" cy="95.7" r=".77"/>
<circle cx="437.6" cy="83.4" r="1.71"/>
<circle cx="92.8" cy="116.2" r=".78"/>
<circle cx="182.2" cy="105.9" r=".78"/>
<circle cx="182.6" cy="116.2" r=".78"/>
<circle cx="110.4" cy="266.4" r=".77"/>
<circle cx="137.8" cy="276.6" r="6.5"/>
<circle cx="165.4" cy="266.4" r=".77"/>
<circle cx="110.4" cy="286.4" r=".77"/>
<circle cx="165.4" cy="286.4" r=".77"/>
</g>
<text font-size="8.5" x="511.5" y="401.5">Ensamblaje2</text>
<g font-size="4.7" fill="#808080">
<text x="137.1" y="37.7">177,20</text>
<text x="118.6" y="43.3">44</text>
<text x="135.1" y="43.3">20</text>
<text x="151.6" y="43.3">44</text>
<text x="451.7" y="43.3">18,90</text>
<text x="75.8" y="50.7" transform="rotate(42 75.8 50.7)">R6,63</text>
<text x="206.9" y="51.3" transform="rotate(-90 206.9 51.3)">9,80</text>
<text x="213" y="48.3" transform="rotate(-90 213 48.3)">4,20</text>
<text x="413.6" y="48.9" transform="rotate(29 413.6 48.9)">R5</text>
<text x="423.3" y="49.7" transform="rotate(-25 423.3 49.7)">10,02</text>
<text x="451.5" y="51.5" transform="rotate(-30 451.5 51.5)">R5</text>
<text x="190.4" y="59.5" transform="rotate(-41 190.4 59.5)">R7,88</text>
<text x="421.2" y="65" transform="rotate(-90 421.2 65)">9,80</text>
<text x="459.1" y="62.8" transform="rotate(-90 459.1 62.8)">15</text>
<text x="475.4" y="60.3" transform="rotate(-30 475.4 60.3)">6,80</text>
<text x="467.6" y="83" transform="rotate(-90 467.6 83)">32</text>
<text x="60.5" y="88.7" transform="rotate(-90 60.5 88.7)">62,47</text>
<text x="78.5" y="97.6" transform="rotate(-90 78.5 97.6)">86,40</text>
<text x="213.6" y="96.2" transform="rotate(-90 213.6 96.2)">95</text>
<text x="455.5" y="97.6" transform="rotate(-90 455.5 97.6)">91,31</text>
<text x="377.2" y="111.2" transform="rotate(-90 377.2 111.2)">110,76</text>
<text x="471.7" y="115.7" transform="rotate(30 471.7 115.7)">3,10</text>
<text x="377.1" y="123.7" transform="rotate(-90 377.1 123.7)">4</text>
<text x="77.8" y="133.9" transform="rotate(-52 77.8 133.9)">3,10</text>
<text x="403.1" y="140.3" transform="rotate(-90 403.1 140.3)">65</text>
<text x="214.6" y="146.7" transform="rotate(-90 214.6 146.7)">65</text>
<text x="112.2" y="165.1" transform="rotate(-45 112.2 165.1)">R5</text>
<text x="191.9" y="162.9">22,48</text>
<text x="446.4" y="162.9">25</text>
<text x="423.9" y="176.2">25,89</text>
<text x="128.1" y="185.5">25,89</text>
<text x="134" y="192.9">120</text>
<text x="115.1" y="207.5">153,48</text>
<text x="162.6" y="239.6">192,96</text>
<text x="123.3" y="257.7" transform="rotate(-30 123.3 257.7)">3,10</text>
<text x="179.7" y="256.9" transform="rotate(-30 179.7 256.9)">R5</text>
<text x="135.2" y="261.4" transform="rotate(-20 135.2 261.4)">15,33</text>
<text x="155.6" y="267.1" transform="rotate(70 155.6 267.1)">5</text>
<text x="94" y="275.2">R9,85</text>
<text x="198.4" y="279.4" transform="rotate(-90 198.4 279.4)">60</text>
<text x="77.2" y="282.2" transform="rotate(-90 77.2 282.2)">25</text>
<text x="82.9" y="296.9" transform="rotate(-30 82.9 296.9)">R5</text>
<text x="168.2" y="305.5" transform="rotate(45 168.2 305.5)">25,89</text>
<text x="131.5" y="308.6" transform="rotate(-60 131.5 308.6)">3,20</text>
<text x="75.6" y="319.7" transform="rotate(-45 75.6 319.7)">R5</text>
<text x="105.1" y="322.1">173,51</text>
<text x="168.6" y="340.1">177,20</text>
</g>
<text font-size="3.9" x="575" y="398.4">A2</text>
<g font-size="2">
<text x="397.5" y="357.4">SI NO SE INDICA LO CONTRARIO:</text>
<text x="397.5" y="359.9">LAS COTAS SE EXPRESAN EN MM</text>
<text x="431.2" y="357.4">ACABADO:</text>
<text x="478.2" y="357.3">REBARBAR Y</text>
<text x="478.2" y="359.8">ROMPER ARISTAS</text>
<text x="509.5" y="358.8">NO CAMBIE LA ESCALA</text>
<text x="550.2" y="359">REVISIÓN</text>
<text x="397.5" y="362.4">ACABADO SUPERFICIAL:</text>
<text x="397.5" y="364.9">TOLERANCIAS:</text>
<text x="478.2" y="362.3">VIVAS</text>
<text x="399.1" y="367.4">LINEAL:</text>
<text x="399.1" y="369.9">ANGULAR:</text>
<text x="411.2" y="374.8">NOMBRE</text>
<text x="426.9" y="374.7">FIRMA</text>
<text x="444.1" y="374.7">FECHA</text>
<text x="496.8" y="375">TÍTULO:</text>
<text x="397.1" y="378.9">DIBUJ.</text>
<text x="397.3" y="383.1">VERIF.</text>
<text x="397.3" y="387.2">APROB.</text>
<text x="397.3" y="391.6">FABR.</text>
<text x="397.5" y="395.9">CALID.</text>
<text x="452.5" y="395.3">MATERIAL:</text>
<text x="497" y="396.4">N.º DE DIBUJO</text>
<text x="452.5" y="408.3">PESO:</text>
<text x="497" y="408.4">ESCALA:1:2</text>
<text x="541.4" y="408.4">HOJA 1 DE 1</text>
</g>
</svg>
